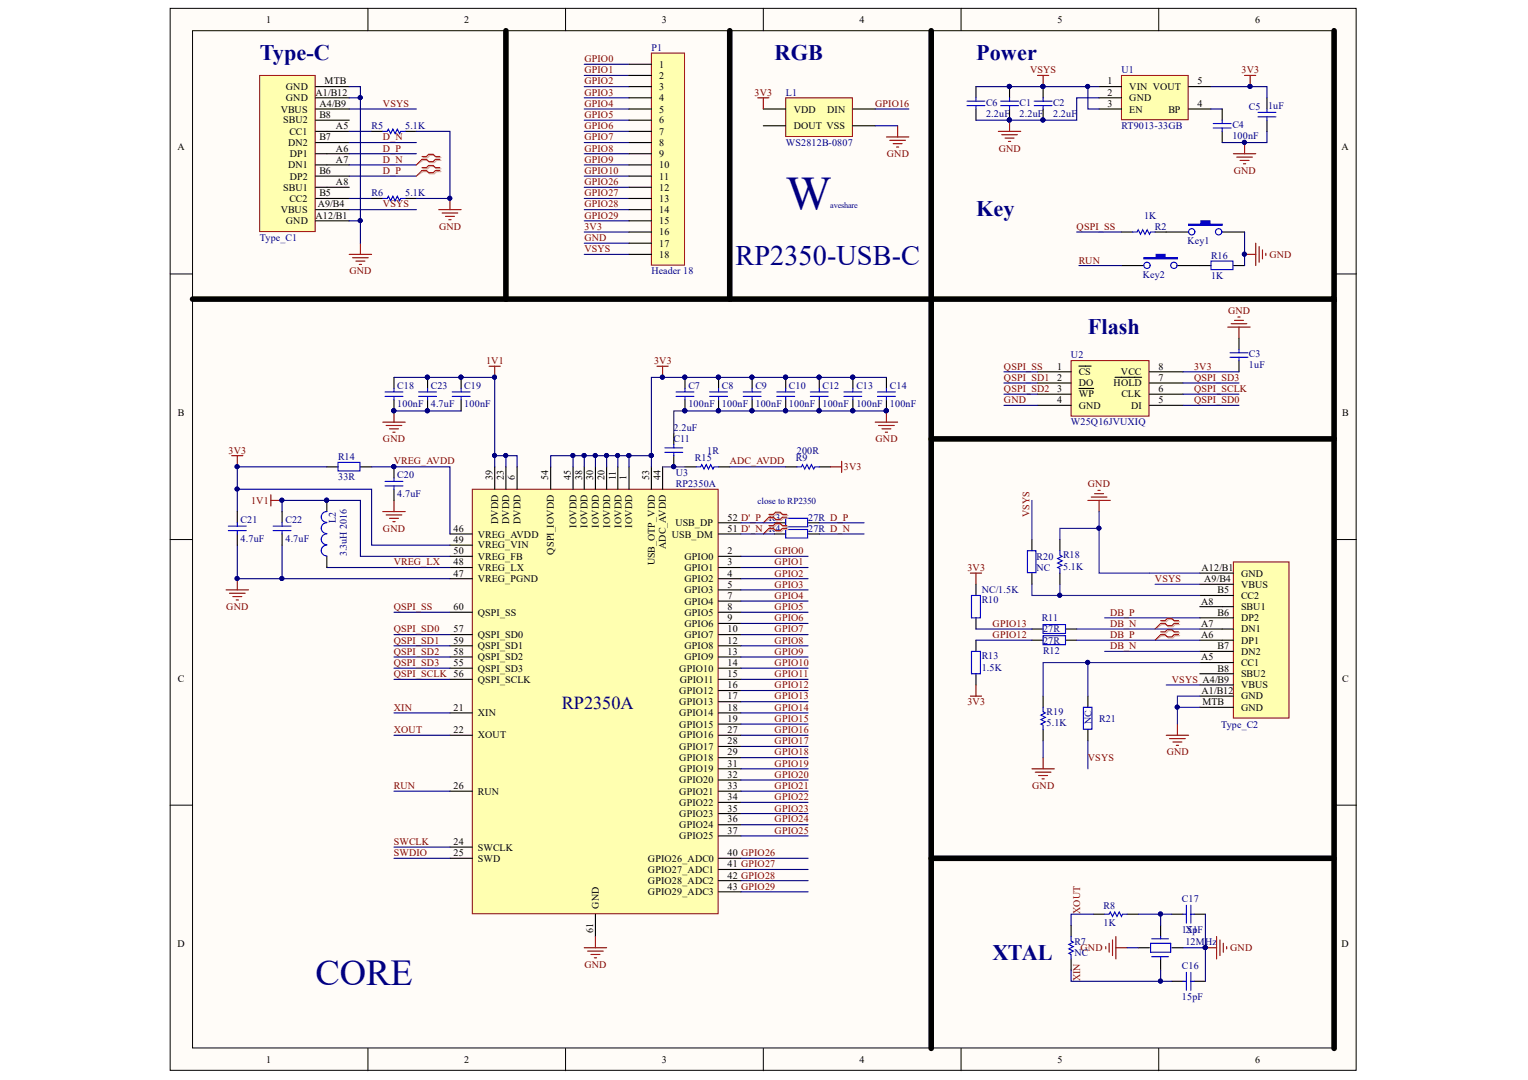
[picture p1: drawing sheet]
<svg xmlns="http://www.w3.org/2000/svg" width="297mm" height="210mm" viewBox="0 0 297 210" stroke-linecap="round" stroke-linejoin="round" font-family="sans-serif">
<g fill="#fffcf8" stroke="#000" stroke-width=".19">
<path d="M33.1 1.6h230.5v206.4h-230.5z"/>
<path d="M37.4 6h221.9v197.7h-221.9z"/>
</g>
<g fill="none" stroke="#000" stroke-width=".19">
<path d="M71.5 1.6v4.4M109.9 1.6v4.4M148.4 1.6v4.4M186.8 1.6v4.4M225.3 1.6v4.4M33.1 53.2h4.3M259.3 53.2h4.4M33.1 104.9h4.3M259.3 104.9h4.4M33.1 156.5h4.3M259.3 156.5h4.4M71.5 203.8v4.3"/>
<path d="M109.9 203.8v4.3M148.4 203.8v4.3M186.8 203.8v4.3M225.3 203.8v4.3"/>
</g>
<path d="M50.5 14.7h10.8v30.3h-10.8z" fill="#ffffb0" stroke="#800000" stroke-width=".19"/>
<g fill="none" stroke="#000" stroke-width=".22">
<path d="M61.4 19h6.5M61.4 16.8h6.5M61.4 21.2h6.5M61.4 25.5h6.5M61.4 27.7h6.5M61.4 29.9h6.5M61.4 32.1h6.5M61.4 36.4h6.5M61.4 38.6h6.5M61.4 34.2h6.5M61.4 23.4h6.5M61.4 42.9h6.5"/>
<path d="M61.4 40.7h6.5"/>
</g>
<path d="M67.9 16.8h2.2v2.2h-2.2M70.1 19v23.9h-2.2M67.9 27.7h13M67.9 29.9h13M67.9 32.1h13M67.9 34.2h13M67.9 40.7h13" fill="none" stroke="#000080" stroke-width=".22"/>
<g fill="#000080" stroke="#000080" stroke-width=".19">
<circle cx="70" cy="19" r=".39"/>
<circle cx="70" cy="42.9" r=".39"/>
</g>
<path d="M208.2 70.1h15.2v10.8h-15.2z" fill="#ffffb0" stroke="#800000" stroke-width=".19"/>
<g fill="none" stroke="#000" stroke-width=".22">
<path d="M226.7 45.1h4.4M237.6 45.1h4.3M201.7 72.3h6.5M201.7 78.8h6.5M201.7 76.6h6.5M201.7 74.4h6.5M209.7 71.2h2.4M209.7 75.5h2.9M216.8 73.3h5.1M223.4 72.3h6.6M223.4 78.8h6.6M223.4 76.6h6.6"/>
<path d="M223.4 74.4h6.6M240.9 65.7v2.2M240.9 70.1v2.2"/>
</g>
<path d="M195.2 72.3h6.5M195.2 74.4h6.5M195.2 76.6h6.5M195.2 78.8h6.5M230 74.4h10.9M230 76.6h10.9M230 78.8h10.9" fill="none" stroke="#000080" stroke-width=".22"/>
<path d="M239.1 68.6h3.5M239.1 69.4h3.5M240.9 67.9v.7M240.9 69.4v.7" fill="none" stroke="#00f" stroke-width=".22"/>
<path d="M238.7 63.6h4.3M239.3 62.9h3.1M240 62.3h1.7M240.6 61.6h.5M240.9 63.6v2.1" fill="none" stroke="#800000" stroke-width=".22"/>
<path d="M231.1 43.6h2.4v-.7h1.7v.7h2.4v.2h-6.5z" fill-rule="evenodd" fill="#00f"/>
<g fill="none" stroke="#00f" stroke-width=".22">
<path d="M231.1 43.6h2.4v-.7h1.7v.7h2.4v.2h-6.5z"/>
<circle cx="231.7" cy="45.1" r=".61"/>
<circle cx="236.9" cy="45" r=".62"/>
</g>
<path d="M218 51.6h4.4M228.9 51.6h4.3" fill="none" stroke="#000" stroke-width=".22"/>
<path d="M222.4 50.1h2.4v-.7h1.7v.7h2.4v.2h-6.5z" fill-rule="evenodd" fill="#00f"/>
<g fill="none" stroke="#00f" stroke-width=".22">
<path d="M220.2 45.1h.9l.2-.4 .4 .8 .4-.8 .5 .8 .4-.8 .4 .8 .3-.4h.8M222.4 50.1h2.4v-.7h1.7v.7h2.4v.2h-6.5zM214.7 177.7h.9l.2-.5 .5 .9 .4-.9 .4 .9 .5-.9 .4 .9 .2-.4h.9M230 177.7h.6M230.6 175.9v3.5M231.5 175.9v3.5M231.5 177.7h.7M208.2 182v.9l.5 .2-.9 .4 .9 .5-.9 .4 .9 .5-.9 .4 .4 .2v.9M223.7 183.3h3.9v1.8h-3.9zM223.9 182.5h3.2M223.9 185.9h3.2M225.6 182v.5"/>
<path d="M225.6 185.9v.5M230 190.7h.6M230.6 189v3.5M231.5 189v3.5M231.5 190.7h.7"/>
<circle cx="223" cy="51.6" r=".61"/>
<circle cx="228.2" cy="51.6" r=".62"/>
</g>
<g fill="none" stroke="#000" stroke-width=".22">
<path d="M218 45.1h2.2M224.5 45.1h2.2M208.2 179.9v2.1M212.6 177.7h2.1M219.1 177.7h2.2M225.6 179.9v2.1M227.8 177.7h2.2M232.2 177.7h2.1M208.2 186.4v2.1M221.3 184.2h2.1M225.6 186.4v2.1M227.8 190.7h2.2"/>
<path d="M227.8 184.2h2.2M232.2 190.7h2.1"/>
</g>
<path d="M67.9 21.2h13M70.1 42.9v4.4M209.3 45.1h8.7M212.6 177.7h-4.4v2.2M221.3 177.7h4.3M227.8 177.7h-2.2v2.2M234.3 177.7v6.5h-4.3M208.2 188.5v2.2h17.4M219.1 184.2h2.2M225.6 188.5v2.2h2.2M234.3 184.2v6.5" fill="none" stroke="#000080" stroke-width=".22"/>
<g fill="none" stroke="#800000" stroke-width=".22">
<path d="M67.9 49.4h4.3M68.5 50.1h3.1M69.2 50.7h1.7M69.8 51.4h.5M70.1 47.3v2.1M241.9 49.4h2.2M244.1 47.3v4.3M244.8 47.9v3.1M245.4 48.6v1.7M246.1 49.2v.5M215 184v.4M215.6 183.3v1.8"/>
<path d="M216.3 182.7v3M216.9 184.2h2.2M216.9 182v4.4M234.3 184.2h2.2M236.5 182v4.4M237.2 182.7v3M237.8 183.3v1.8M238.5 184v.4"/>
</g>
<g fill="#000080" stroke="#000080" stroke-width=".19">
<circle cx="241.9" cy="49.4" r=".39"/>
<circle cx="225.6" cy="190.7" r=".4"/>
<circle cx="225.6" cy="177.6" r=".4"/>
<circle cx="234.3" cy="184.2" r=".4"/>
<circle cx="70" cy="42.9" r=".39"/>
</g>
<path d="M82.2 32.8h.9l.5-.4h.8l.5 .4h.8M82.2 33.4h.9l.5 .4h.8l.5-.4h.8M82.2 30.6h.9l.5-.4h.8l.5 .4h.8M82.2 31.2h.9l.5 .4h.8l.5-.4h.8" fill="none" stroke="#d0a19e" stroke-width=".22"/>
<path d="M82.2 33.4l-1.3 .8M82.2 31.2l-1.3 .9" fill="none" stroke="#d0a19e" stroke-width=".19"/>
<path d="M82 32.6h.9l.4-.4h.9l.4 .4h.9M82 33.1h.9l.4 .5h.9l.4-.5h.9M82 30.4h.9l.4-.4h.9l.4 .4h.9M82 31h.9l.4 .4h.9l.4-.4h.9" fill="none" stroke="#f00" stroke-width=".22"/>
<path d="M82 33.1l-1.1 1.1M82 31l-1.1 1.1" fill="none" stroke="#f00" stroke-width=".19"/>
<path d="M218 14.7h13v8.6h-13z" fill="#ffffb0" stroke="#800000" stroke-width=".19"/>
<g fill="none" stroke="#000" stroke-width=".22">
<path d="M189.7 16.8v2.2M196.3 16.8v2.2M202.8 16.8v2.2M213.7 16.8h4.3M213.7 19h4.3M231.1 16.8h4.3M246.3 19v2.2M189.7 21.2v2.2M196.3 21.2v2.2M202.8 21.2v2.2M213.7 21.2h4.3M231.1 21.2h4.3"/>
<path d="M237.6 21.2v2.2M237.6 25.5v2.2M246.3 23.4v2.1"/>
</g>
<g fill="none" stroke="#00f" stroke-width=".22">
<path d="M188 19.7h3.5M189.7 19v.7M194.5 19.7h3.5M196.3 19v.7M201 19.7h3.5M202.8 19v.7M188 20.5h3.5M189.7 20.5v.7M194.5 20.5h3.5M196.3 20.5v.7M201 20.5h3.5M202.8 20.5v.7"/>
<path d="M235.8 24.9h3.5M235.8 24h3.5M237.6 23.4v.6M237.6 24.9v.6M244.6 21.8h3.4M244.6 22.7h3.4M246.3 21.2v.6M246.3 22.7v.7"/>
</g>
<g fill="none" stroke="#800000" stroke-width=".22">
<path d="M201.7 14.7h2.2M202.8 14.7v2.1M241.9 14.7h2.2M243 14.7v2.1M194.1 25.5h4.3M194.7 26.2h3.1M195.4 26.8h1.7M196 27.5h.5M196.3 23.4v2.1M239.8 29.9h4.3M240.4 30.5h3.1M241.1 31.2h1.7"/>
<path d="M241.7 31.8h.5M241.9 27.7v2.2"/>
</g>
<g fill="#000080" stroke="#000080" stroke-width=".19">
<circle cx="241.9" cy="27.7" r=".39"/>
<circle cx="243" cy="16.8" r=".4"/>
<circle cx="196.2" cy="23.3" r=".39"/>
<circle cx="196.2" cy="16.8" r=".39"/>
<circle cx="202.7" cy="16.8" r=".39"/>
<circle cx="211.4" cy="16.8" r=".39"/>
<circle cx="202.7" cy="23.3" r=".39"/>
</g>
<path d="M189.7 16.8h6.6M211.5 16.8v4.4h2.2M213.7 19h-4.4v4.4h-19.6M235.4 21.2h2.2M230 72.3h10.9" fill="none" stroke="#000080" stroke-width=".22"/>
<path d="M152.7 19h13v7.5h-13z" fill="#ffffb0" stroke="#800000" stroke-width=".19"/>
<g fill="none" stroke="#000" stroke-width=".22">
<path d="M72.2 38.6h2.2M72.2 25.5h2.2M78.8 38.6h2.1M78.8 25.5h2.1M148.4 21.2h4.3M148.4 24.4h4.3M165.8 21.2h4.3M165.8 24.4h4.3M189.7 113.6v2.1M189.7 120.1v2.2M189.7 124.4v2.2M189.7 130.9v2.2"/>
<path d="M200.6 122.3h2.2M200.6 124.4h2.2M207.1 122.3h2.2M207.1 124.4h2.2"/>
</g>
<g fill="none" stroke="#800000" stroke-width=".22">
<path d="M147.3 19h2.2M148.4 19v2.2M87.5 38.6v2.1M172.3 26.6h4.4M173 27.3h3M173.6 27.9h1.8M174.3 28.6h.4M174.5 24.4v2.2M85.3 40.7h4.3M85.9 41.4h3.1M86.6 42.1h1.7M87.3 42.7h.4"/>
<path d="M188.6 111.4h2.2M189.7 111.4v2.2M188.6 135.3h2.2M189.7 133.1v2.2"/>
</g>
<path d="M196.3 16.8h17.4M235.4 16.8h10.9v2.2M67.9 25.5h4.3M67.9 38.6h4.3M80.9 25.5h6.6v13.1h-6.6M170.1 24.4h4.4M170.1 21.2h6.6M246.3 25.5v2.2h-8.7" fill="none" stroke="#000080" stroke-width=".22"/>
<g fill="#000080" stroke="#000080" stroke-width=".19">
<circle cx="243" cy="16.8" r=".4"/>
<circle cx="241.9" cy="27.7" r=".39"/>
<circle cx="87.4" cy="38.5" r=".39"/>
<circle cx="211.4" cy="16.8" r=".39"/>
<circle cx="202.7" cy="16.8" r=".39"/>
<circle cx="196.2" cy="16.8" r=".39"/>
</g>
<path d="M74.4 38.6h.9l.2-.5 .4 .9 .5-.9 .4 .9 .4-.9 .5 .9 .2-.4h.9M74.4 25.5h.9l.2-.4 .4 .9 .5-.9 .4 .9 .4-.9 .5 .9 .2-.5h.9M188.9 115.7h1.7v4.4h-1.7zM188.9 126.6h1.7v4.3h-1.7zM202.8 121.4h4.3v1.7h-4.3zM202.8 123.6h4.3v1.7h-4.3z" fill="none" stroke="#00f" stroke-width=".22"/>
<path d="M113.6 49.4h8.7" fill="none" stroke="#11037f" stroke-width=".22"/>
<path d="M98.3 6v52.1M141.9 6v52.1M181 6v197.8M259.3 6v52.1h-221.9M259.3 58.1v145.7M181 85.3h78.3" fill="none" stroke="#000" stroke-width="1.1"/>
<path d="M91.8 95.1h47.8v82.5h-47.8z" fill="#ffffb0" stroke="#800000" stroke-width=".19"/>
<g fill="none" stroke="#000" stroke-width=".22">
<path d="M233.2 51.6h2.2M239.8 51.6h2.1M76.6 73.4v2.1M76.6 77.7v2.2M83.1 73.4v2.1M83.1 77.7v2.2M89.6 73.4v2.1M89.6 77.7v2.2M133.2 73.4v2.1M133.2 77.7v2.2M139.7 73.4v2.1M139.7 77.7v2.2"/>
<path d="M146.2 73.4v2.1M146.2 77.7v2.2M152.7 73.4v2.1M152.7 77.7v2.2M159.3 73.4v2.1M159.3 77.7v2.2M165.8 73.4v2.1M165.8 77.7v2.2M172.3 73.4v2.1M172.3 77.7v2.2M46.1 99.4v2.2M54.8 99.4v2.2"/>
<path d="M63.5 90.7h2.2M63.5 97.3v2.1M70.1 90.7h2.1M76.6 90.7v2.2M76.6 95.1v2.2M96.2 90.7v4.4M98.3 90.7v4.4M100.5 90.7v4.4M107 90.7v4.4M111.4 90.7v4.4M113.6 90.7v4.4M115.8 90.7v4.4"/>
<path d="M117.9 90.7v4.4M120.1 90.7v4.4M122.3 90.7v4.4M126.6 90.7v4.4M128.8 90.7v4.4M131 84.2v2.2M131 88.6v2.1M133.2 90.7h2.1M139.7 90.7h2.2M152.7 90.7h2.2M159.3 90.7h2.1M46.1 103.8v2.2"/>
<path d="M54.8 103.8v2.2M63.5 108.1v2.2M87.5 108.1h4.3M87.5 110.3h4.3M87.5 112.5h4.3M87.5 119h4.3M87.5 103.8h4.3M87.5 106h4.3M139.7 108.1h4.3M139.7 110.3h4.3M139.7 112.5h4.3M139.7 114.6h4.3"/>
<path d="M139.7 116.8h4.3M139.7 119h4.3M139.7 103.8h4.3M139.7 101.6h4.3M150.6 103.8h2.1M150.6 101.6h2.1M157.1 103.8h2.2M157.1 101.6h2.2M87.5 123.3h4.3M87.5 125.5h4.3M87.5 127.7h4.3M87.5 129.9h4.3"/>
<path d="M87.5 132h4.3M87.5 138.6h4.3M139.7 121.2h4.3M139.7 123.3h4.3M139.7 125.5h4.3M139.7 127.7h4.3M139.7 129.9h4.3M139.7 132h4.3M139.7 134.2h4.3M139.7 136.4h4.3M139.7 138.6h4.3M87.5 142.9h4.3"/>
<path d="M87.5 153.8h4.3M139.7 140.7h4.3M139.7 142.9h4.3M139.7 153.8h4.3M139.7 145.1h4.3M139.7 147.3h4.3M139.7 149.4h4.3M139.7 151.6h4.3M139.7 155.9h4.3M139.7 158.1h4.3M87.5 164.6h4.3M87.5 166.8h4.3"/>
<path d="M115.8 177.7v4.3M139.7 166.8h4.3M139.7 160.3h4.3M139.7 162.5h4.3M139.7 169h4.3M139.7 171.2h4.3M139.7 173.3h4.3"/>
</g>
<g fill="none" stroke="#00f" stroke-width=".22">
<path d="M235.4 50.7h4.3v1.7h-4.3zM74.8 76.2h3.5M74.8 77h3.5M76.6 75.5v.7M76.6 77v.7M81.4 76.2h3.5M81.4 77h3.5M83.1 75.5v.7M83.1 77v.7M87.9 76.2h3.5M87.9 77h3.5M89.6 75.5v.7"/>
<path d="M89.6 77v.7M131.4 76.2h3.5M131.4 77h3.5M133.2 75.5v.7M133.2 77v.7M137.9 76.2h3.5M137.9 77h3.5M139.7 75.5v.7M139.7 77v.7M144.5 76.2h3.5M144.5 77h3.5M146.2 75.5v.7"/>
<path d="M146.2 77v.7M151 76.2h3.5M151 77h3.5M152.7 75.5v.7M152.7 77v.7M157.5 76.2h3.5M157.5 77h3.5M159.3 75.5v.7M159.3 77v.7M164.1 76.2h3.4M164.1 77h3.4M165.8 75.5v.7"/>
<path d="M165.8 77v.7M170.6 76.2h3.5M170.6 77h3.5M172.3 75.5v.7M172.3 77v.7M63.5 99.4a1.04 1.04 0 0 0-1.1 1.1 1.04 1.04 0 0 0 1.1 1M65.7 89.9h4.3v1.6h-4.3zM74.8 93.6h3.5M74.8 94.4h3.5M76.6 92.9v.7M76.6 94.4v.7M129.2 87h3.5"/>
<path d="M129.2 87.9h3.5M131 86.4v.6M131 87.9v.7M135.3 90.7h.9l.2-.4 .5 .9 .4-.9 .4 .9 .5-.9 .4 .9 .2-.5h.9M154.9 90.7h.9l.2-.4 .4 .9 .5-.9 .4 .9 .4-.9 .5 .9 .2-.5h.9M44.4 102.3h3.5M44.4 103.1h3.5M46.1 101.6v.7M46.1 103.1v.7M53.1 102.3h3.5M53.1 103.1h3.5M54.8 101.6v.7"/>
<path d="M54.8 103.1v.7M63.5 106a1.04 1.04 0 0 0-1.1 1 1.04 1.04 0 0 0 1.1 1M63.5 103.8a1.04 1.04 0 0 0-1.1 1 1.04 1.04 0 0 0 1.1 1.1M63.5 101.6a1.04 1.04 0 0 0-1.1 1 1.04 1.04 0 0 0 1.1 1.1M152.7 100.7h4.3v1.7h-4.3zM152.7 102.9h4.3v1.7h-4.3z"/>
</g>
<g fill="#000080" stroke="#000080" stroke-width=".19">
<circle cx="76.5" cy="90.7" r=".39"/>
<circle cx="54.8" cy="112.4" r=".39"/>
<circle cx="54.8" cy="97.2" r=".39"/>
<circle cx="46.1" cy="112.4" r=".39"/>
<circle cx="46.1" cy="95" r=".39"/>
<circle cx="46.1" cy="90.7" r=".39"/>
<circle cx="89.6" cy="73.3" r=".39"/>
<circle cx="98.3" cy="88.5" r=".39"/>
<circle cx="96.1" cy="88.5" r=".39"/>
<circle cx="76.5" cy="79.8" r=".39"/>
<circle cx="96.1" cy="73.3" r=".39"/>
<circle cx="83.1" cy="79.8" r=".39"/>
<circle cx="111.4" cy="88.5" r=".39"/>
<circle cx="113.5" cy="88.5" r=".4"/>
<circle cx="115.7" cy="88.5" r=".39"/>
<circle cx="117.9" cy="88.5" r=".4"/>
<circle cx="120.1" cy="88.5" r=".39"/>
<circle cx="122.3" cy="88.5" r=".4"/>
<circle cx="126.6" cy="88.5" r=".4"/>
<circle cx="133.1" cy="79.8" r=".39"/>
<circle cx="133.1" cy="73.3" r=".39"/>
<circle cx="139.7" cy="79.8" r=".4"/>
<circle cx="139.7" cy="73.3" r=".4"/>
<circle cx="146.2" cy="79.8" r=".39"/>
<circle cx="146.2" cy="73.3" r=".39"/>
<circle cx="152.7" cy="79.8" r=".4"/>
<circle cx="152.7" cy="73.3" r=".4"/>
<circle cx="159.2" cy="79.8" r=".39"/>
<circle cx="159.2" cy="73.3" r=".39"/>
<circle cx="165.8" cy="79.8" r=".4"/>
<circle cx="165.8" cy="73.3" r=".4"/>
<circle cx="172.3" cy="79.8" r=".39"/>
<circle cx="128.8" cy="73.3" r=".39"/>
<circle cx="63.5" cy="97.2" r=".39"/>
<circle cx="83.1" cy="73.3" r=".39"/>
<circle cx="131" cy="90.7" r=".4"/>
<circle cx="241.9" cy="49.4" r=".39"/>
</g>
<g fill="none" stroke="#800000" stroke-width=".22">
<path d="M76.6 79.9v2.1M95.1 71.2h2.2M96.2 71.2v2.2M127.7 71.2h2.2M128.8 71.2v2.2M172.3 79.9v2.1M45 88.6h2.2M46.1 88.6v2.1M52.7 96.2v2.1M52.7 97.3h2.1M74.4 99.4h4.4M74.4 82h4.4"/>
<path d="M75.1 82.7h3M75.7 83.3h1.8M76.4 84h.4M76.6 97.3v2.1M161.4 90.7h2.2M163.6 89.7v2.1M170.1 82h4.4M170.8 82.7h3M171.4 83.3h1.8M172.1 84h.4M44 114.6h4.3M44.6 115.3h3.1"/>
<path d="M45.3 116h1.7M45.9 116.6h.4M46.1 112.5v2.1M75.1 100.1h3M75.7 100.7h1.8M76.4 101.4h.4M113.6 184.2h4.3M114.2 184.9h3.1M114.9 185.5h1.7M115.5 186.2h.5M115.8 182v2.2"/>
</g>
<g fill="none" stroke="#000080" stroke-width=".22">
<path d="M209.7 51.6h8.3M241.9 45.1v6.5M76.6 79.9h13M76.6 73.4h19.6v17.3M133.2 79.9h39.1M172.3 73.4h-45.7v15.2M46.1 99.4v-4.3h26.1v10.9h15.3M54.8 99.4v-2.1h15.3v10.8h17.4M63.5 90.7h-17.4v4.4M72.2 90.7h15.3v13.1M96.2 88.6h2.1v2.1M98.3 88.6h2.2v2.1"/>
<path d="M111.4 88.6h-4.4v2.1M113.6 88.6v2.1M115.8 88.6v2.1M117.9 88.6h-6.5v2.1M120.1 88.6v2.1M122.3 88.6v2.1M126.6 88.6h-8.7v2.1M126.6 88.6v2.1M141.9 90.7h10.8M46.1 106v6.5h8.7M54.8 106v6.5h32.7M63.5 110.3h24"/>
<path d="M76.6 119h10.9M144 103.8h6.6M144 101.6h6.6M144 110.3h13.1M144 119h13.1M144 108.1h13.1M144 112.5h13.1M144 114.6h13.1M144 116.8h13.1M159.3 101.6h8.7M159.3 103.8h8.7M76.6 132h10.9"/>
<path d="M76.6 129.9h10.9M76.6 127.7h10.9M76.6 125.5h10.9M76.6 123.3h10.9M76.6 138.6h10.9M144 132h13.1M144 129.9h13.1M144 127.7h13.1M144 125.5h13.1M144 123.3h13.1M144 138.6h13.1M144 121.2h13.1"/>
<path d="M76.6 142.9h10.9M76.6 153.8h10.9M144 142.9h13.1M144 153.8h13.1M144 140.7h13.1M144 145.1h13.1M144 147.3h13.1M144 149.4h13.1M144 151.6h13.1M144 155.9h13.1M144 158.1h13.1M76.6 164.6h10.9"/>
<path d="M76.6 166.8h10.9M144 166.8h13.1M144 160.3h13.1M144 162.5h13.1M144 169h13.1M144 171.2h13.1M144 173.3h13.1"/>
</g>
<path d="M133.2 79.9h-2.2v4.3M128.8 90.7h4.4" fill="none" stroke="#351c75" stroke-width=".22"/>
<path d="M149.7 100.2h.9l.4-.4h.9l.4 .4h.9M149.7 100.7h.9l.4 .5h.9l.4-.5h.9M149.7 102.4h.9l.4-.5h.9l.4 .5h.9M149.7 102.9h.9l.4 .4h.9l.4-.4h.9" fill="none" stroke="#d0a19e" stroke-width=".22"/>
<path d="M149.7 100.7l-1.3 .9M149.7 102.9l-1.3 .9" fill="none" stroke="#d0a19e" stroke-width=".19"/>
<path d="M149.5 100h.8l.5-.5h.9l.4 .5h.9M149.5 100.5h.8l.5 .5h.9l.4-.5h.9M149.5 102.1h.8l.5-.4h.9l.4 .4h.9M149.5 102.7h.8l.5 .4h.9l.4-.4h.9" fill="none" stroke="#f00" stroke-width=".22"/>
<path d="M149.5 100.5l-1.1 1.1M149.5 102.7l-1.1 1.1" fill="none" stroke="#f00" stroke-width=".19"/>
<g fill="none" stroke="#11037f" stroke-width=".22">
<path d="M113.6 19h8.7M113.6 16.8h8.7M113.6 14.7h8.7M113.6 12.5h8.7M113.6 38.6h8.7M113.6 36.4h8.7M113.6 34.2h8.7M113.6 32.1h8.7M113.6 29.9h8.7M113.6 27.7h8.7M113.6 25.5h8.7M113.6 23.4h8.7"/>
<path d="M113.6 21.2h8.7M113.6 47.3h8.7M113.6 45.1h8.7M113.6 42.9h8.7M113.6 40.7h8.7"/>
</g>
<path d="M126.6 10.3h6.5v41.2h-6.5z" fill="#ffffb0" stroke="#800000" stroke-width=".19"/>
<g fill="none" stroke="#000" stroke-width=".22">
<path d="M122.3 12.5h4.3M122.3 14.7h4.3M122.3 16.8h4.3M122.3 19h4.3M122.3 21.2h4.3M122.3 23.4h4.3M122.3 25.5h4.3M122.3 27.7h4.3M122.3 29.9h4.3M122.3 32.1h4.3M122.3 34.2h4.3M122.3 36.4h4.3"/>
<path d="M122.3 38.6h4.3M122.3 40.7h4.3M122.3 42.9h4.3M122.3 45.1h4.3M122.3 47.3h4.3M122.3 49.4h4.3"/>
</g>
<path d="M144 136.4h13.1M144 134.2h13.1M189.7 122.3h10.9M189.7 124.4h10.9" fill="none" stroke="#000080" stroke-width=".22"/>
<path d="M239.8 109.2h10.8v30.4h-10.8z" fill="#ffffb0" stroke="#800000" stroke-width=".19"/>
<g fill="none" stroke="#000" stroke-width=".22">
<path d="M200.6 104.9v2.1M200.6 111.4v2.2M206 104.9v2.1M206 111.4v2.2M233.2 117.9h6.6M233.2 111.4h6.6M233.2 113.6h6.6M233.2 115.7h6.6M202.8 135.3v2.2M211.5 135.3v2.2M233.2 135.3h6.6M233.2 133.1h6.6"/>
<path d="M233.2 128.8h6.6M233.2 126.6h6.6M233.2 124.4h6.6M233.2 122.3h6.6M233.2 120.1h6.6M233.2 130.9h6.6M233.2 137.5h6.6M202.8 141.8v2.2M211.5 141.8v2.2"/>
</g>
<g fill="none" stroke="#800000" stroke-width=".22">
<path d="M211.5 97.3h4.3M212.1 96.6h3.1M212.8 96h1.7M213.4 95.3h.5M213.7 97.3v2.1M200.6 149.4h4.4M201.3 150.1h3M201.9 150.7h1.7M202.6 151.4h.4M202.8 147.3v2.1M226.7 142.9h4.4M227.4 143.6h3"/>
<path d="M228 144.2h1.8M228.7 144.9h.4M228.9 140.7v2.2"/>
</g>
<g fill="none" stroke="#33008e" stroke-width=".22">
<path d="M200.6 97.3v7.6M213.7 99.4v12h19.5M200.6 113.6v2.1h5.4M206 113.6v2.1h27.2M213.7 102.7h-7.7v2.2M224.5 113.6h8.7M209.3 122.3h23.9M209.3 124.4h23.9M211.5 128.8v6.5M214.7 120.1h18.5M214.7 126.6h18.5M226.7 133.1h6.5"/>
<path d="M228.9 137.5h4.3M233.2 135.3h-4.3v5.4M233.2 128.8h-30.4v6.5M202.8 144v3.3M211.5 144v5.4"/>
</g>
<path d="M225.8 120.8h.9l.4-.4h.9l.5 .4h.8M225.8 121.4h.9l.4 .4h.9l.5-.4h.8M225.8 123h.9l.4-.4h.9l.5 .4h.8M225.8 123.6h.9l.4 .4h.9l.5-.4h.8" fill="none" stroke="#d0a19e" stroke-width=".22"/>
<path d="M225.8 121.4l-1.3 .9M225.8 123.6l-1.3 .8" fill="none" stroke="#d0a19e" stroke-width=".19"/>
<path d="M225.6 120.6h.9l.4-.4h.9l.4 .4h.9M225.6 121.2h.9l.4 .4h.9l.4-.4h.9M225.6 122.8h.9l.4-.4h.9l.4 .4h.9M225.6 123.3h.9l.4 .5h.9l.4-.5h.9" fill="none" stroke="#f00" stroke-width=".22"/>
<path d="M225.6 121.2l-1.1 1.1M225.6 123.3l-1.1 1.1" fill="none" stroke="#f00" stroke-width=".19"/>
<g fill="#000080" stroke="#000080" stroke-width=".19">
<circle cx="228.8" cy="137.4" r=".39"/>
<circle cx="213.6" cy="102.6" r=".39"/>
<circle cx="206" cy="115.7" r=".39"/>
<circle cx="211.4" cy="128.7" r=".39"/>
</g>
<path d="M199.7 107h1.7v4.3h-1.7zM206 107v.9l.5 .2-.9 .5 .9 .4-.9 .4 .9 .5-.9 .4 .4 .2v.9M202.8 137.5v.8l.4 .3-.9 .4 .9 .4-.9 .5 .9 .4-.9 .4 .5 .2v.9M210.6 137.5h1.7v4.2h-1.7z" fill="none" stroke="#00f" stroke-width=".22"/>
<path d="M181 166.8h78.3" fill="none" stroke="#000" stroke-width="1.1"/>
<text font-size="9.4" fill="#000080" x="152.8" y="40.9">W</text>
<text font-size="7.1" fill="#000080" x="61.3" y="191.4">CORE</text>
<text font-size="5.5" fill="#000080" x="143" y="51.5">RP2350-USB-C</text>
<g font-size="4.3" fill="#000080">
<text x="50.5" y="11.6">Type-C</text>
<text x="150.6" y="11.6">RGB</text>
<text x="189.7" y="11.6">Power</text>
<text x="189.7" y="42">Key</text>
<text x="211.5" y="64.8">Flash</text>
<text x="193" y="186.6">XTAL</text>
</g>
<text font-size="3.6" fill="#000080" x="109.2" y="137.8">RP2350A</text>
<g font-size="1.9">
<text x="51.8" y="4.5">1</text>
<text x="90.3" y="4.5">2</text>
<text x="128.7" y="4.5">3</text>
<text x="167.1" y="4.5">4</text>
<text x="205.6" y="4.5">5</text>
<text x="244" y="4.5">6</text>
<text x="55.6" y="17.5">GND</text>
<text x="63.1" y="16.4">MTB</text>
<text x="128.2" y="13.2">1</text>
<text x="128.2" y="15.3">2</text>
<text x="128.2" y="17.5">3</text>
<text x="215.3" y="16.4">1</text>
<text x="219.5" y="17.5">VIN VOUT</text>
<text x="232.8" y="16.4">5</text>
<text x="54.6" y="21.9">VBUS</text>
<text x="55.6" y="19.7">GND</text>
<text x="61.3" y="18.6">A1/B12</text>
<text x="62.1" y="20.8">A4/B9</text>
<text x="62.1" y="22.9">B8</text>
<text x="128.2" y="19.7">4</text>
<text x="128.2" y="21.9">5</text>
<text x="154.3" y="21.9">VDD</text>
<text x="160.8" y="21.9">DIN</text>
<text x="215.3" y="18.6">2</text>
<text x="215.3" y="20.8">3</text>
<text x="219.5" y="19.7">GND</text>
<text x="219.5" y="21.9">EN</text>
<text x="227.1" y="21.9">BP</text>
<text x="232.8" y="20.8">4</text>
<text x="34.5" y="29.2">A</text>
<text x="55.1" y="24">SBU2</text>
<text x="56" y="28.4">DN2</text>
<text x="56.3" y="26.2">CC1</text>
<text x="62.1" y="27.3">B7</text>
<text x="65.3" y="25.1">A5</text>
<text x="65.3" y="29.5">A6</text>
<text x="128.2" y="24">6</text>
<text x="128.2" y="26.2">7</text>
<text x="128.2" y="28.4">8</text>
<text x="154.3" y="25.1">DOUT VSS</text>
<text x="260.8" y="29.2">A</text>
<text x="56" y="32.7">DN1</text>
<text x="56.3" y="30.5">DP1</text>
<text x="56.3" y="34.9">DP2</text>
<text x="62.1" y="33.8">B6</text>
<text x="65.3" y="31.6">A7</text>
<text x="128.2" y="30.5">9</text>
<text x="128.2" y="32.7">10</text>
<text x="128.2" y="34.9">11</text>
<text x="54.6" y="41.4">VBUS</text>
<text x="55.1" y="37.1">SBU1</text>
<text x="56.3" y="39.2">CC2</text>
<text x="61.8" y="40.3">A9/B4</text>
<text x="62.1" y="38.1">B5</text>
<text x="65.3" y="36">A8</text>
<text x="128.2" y="37.1">12</text>
<text x="128.2" y="39.2">13</text>
<text x="128.2" y="41.4">14</text>
<text x="55.6" y="43.6">GND</text>
<text x="61.3" y="42.5">A12/B1</text>
<text x="128.2" y="43.6">15</text>
<text x="128.2" y="45.7">16</text>
<text x="128.2" y="47.9">17</text>
<text x="128.2" y="50.1">18</text>
<text x="205.5" y="71.8">1</text>
<text x="225.2" y="71.8">8</text>
<text x="205.5" y="76.2">3</text>
<text x="205.5" y="74">2</text>
<text x="209.7" y="72.9">CS</text>
<text x="209.7" y="77.3">WP</text>
<text x="209.7" y="75.1">DO</text>
<text x="216.5" y="75.1">HOLD</text>
<text x="217.9" y="72.9">VCC</text>
<text x="218" y="77.3">CLK</text>
<text x="225.2" y="76.2">6</text>
<text x="225.2" y="74">7</text>
<text x="34.6" y="80.8">B</text>
<text x="205.5" y="78.4">4</text>
<text x="209.7" y="79.5">GND</text>
<text x="219.9" y="79.5">DI</text>
<text x="225.2" y="78.4">5</text>
<text x="260.9" y="80.8">B</text>
<text x="95.8" y="93.3" transform="rotate(-90 95.8 93.3)">39</text>
<text x="98" y="93.3" transform="rotate(-90 98 93.3)">23</text>
<text x="100.1" y="93.3" transform="rotate(-90 100.1 93.3)">6</text>
<text x="106.6" y="93.3" transform="rotate(-90 106.6 93.3)">54</text>
<text x="111" y="93.3" transform="rotate(-90 111 93.3)">45</text>
<text x="113.2" y="93.3" transform="rotate(-90 113.2 93.3)">38</text>
<text x="115.3" y="93.3" transform="rotate(-90 115.3 93.3)">30</text>
<text x="117.5" y="93.3" transform="rotate(-90 117.5 93.3)">20</text>
<text x="119.7" y="93.3" transform="rotate(-90 119.7 93.3)">11</text>
<text x="121.8" y="93.3" transform="rotate(-90 121.8 93.3)">1</text>
<text x="126.2" y="93.3" transform="rotate(-90 126.2 93.3)">53</text>
<text x="128.4" y="93.3" transform="rotate(-90 128.4 93.3)">44</text>
<text x="96.9" y="101.9" transform="rotate(-90 96.9 101.9)">DVDD</text>
<text x="99" y="101.9" transform="rotate(-90 99 101.9)">DVDD</text>
<text x="101.2" y="101.9" transform="rotate(-90 101.2 101.9)">DVDD</text>
<text x="141.4" y="101.2">52 D'_P</text>
<text x="88.1" y="103.4">46</text>
<text x="88.1" y="105.5">49</text>
<text x="88.1" y="107.7">50</text>
<text x="92.9" y="104.5">VREG_AVDD</text>
<text x="92.9" y="106.6">VREG_VIN</text>
<text x="107.7" y="107.8" transform="rotate(-90 107.7 107.8)">QSPI_IOVDD</text>
<text x="112.1" y="102.5" transform="rotate(-90 112.1 102.5)">IOVDD</text>
<text x="114.2" y="102.5" transform="rotate(-90 114.2 102.5)">IOVDD</text>
<text x="116.4" y="102.5" transform="rotate(-90 116.4 102.5)">IOVDD</text>
<text x="118.6" y="102.5" transform="rotate(-90 118.6 102.5)">IOVDD</text>
<text x="120.8" y="102.5" transform="rotate(-90 120.8 102.5)">IOVDD</text>
<text x="122.9" y="102.5" transform="rotate(-90 122.9 102.5)">IOVDD</text>
<text x="129.4" y="106.8" transform="rotate(-90 129.4 106.8)">ADC_AVDD</text>
<text x="130.6" y="104.5">USB_DM</text>
<text x="131.3" y="102.3">USB_DP</text>
<text x="141.4" y="107.7">2</text>
<text x="141.4" y="103.4">51 D'_N R4</text>
<text x="88.1" y="112.1">47</text>
<text x="88.1" y="109.9">48</text>
<text x="92.9" y="113.1">VREG_PGND</text>
<text x="92.9" y="111">VREG_LX</text>
<text x="92.9" y="108.8">VREG_FB</text>
<text x="127.3" y="109.9" transform="rotate(-90 127.3 109.9)">USB_OTP_VDD</text>
<text x="133.1" y="108.8">GPIO0</text>
<text x="133.1" y="111">GPIO1</text>
<text x="133.1" y="113.1">GPIO2</text>
<text x="141.4" y="109.9">3</text>
<text x="141.4" y="112.1">4</text>
<text x="233.6" y="111">A12/B1</text>
<text x="234.1" y="113.1">A9/B4</text>
<text x="241.3" y="112.1">GND</text>
<text x="88.1" y="118.6">60</text>
<text x="92.9" y="119.7">QSPI_SS</text>
<text x="133.1" y="115.3">GPIO3</text>
<text x="133.1" y="117.5">GPIO4</text>
<text x="133.1" y="119.7">GPIO5</text>
<text x="141.4" y="114.2">5</text>
<text x="141.4" y="116.4">7</text>
<text x="141.4" y="118.6">8</text>
<text x="233.5" y="117.5">A8</text>
<text x="236.7" y="115.3">B5</text>
<text x="236.7" y="119.7">B6</text>
<text x="241.3" y="118.6">SBU1</text>
<text x="241.3" y="114.2">VBUS</text>
<text x="241.3" y="116.4">CC2</text>
<text x="88.1" y="122.9">57</text>
<text x="88.1" y="125.1">59</text>
<text x="92.9" y="124">QSPI_SD0</text>
<text x="133.1" y="121.8">GPIO6</text>
<text x="133.1" y="124">GPIO7</text>
<text x="141.4" y="120.7">9</text>
<text x="141.4" y="122.9">10</text>
<text x="141.4" y="125.1">12</text>
<text x="233.5" y="124">A6</text>
<text x="233.5" y="121.8">A7</text>
<text x="241.3" y="125.1">DP1</text>
<text x="241.3" y="122.9">DN1</text>
<text x="241.3" y="120.7">DP2</text>
<text x="88.1" y="129.4">55</text>
<text x="88.1" y="127.3">58</text>
<text x="92.9" y="130.5">QSPI_SD3</text>
<text x="92.9" y="128.3">QSPI_SD2</text>
<text x="92.9" y="126.2">QSPI_SD1</text>
<text x="132.1" y="130.5">GPIO10</text>
<text x="133.1" y="126.2">GPIO8</text>
<text x="133.1" y="128.3">GPIO9</text>
<text x="141.4" y="127.3">13</text>
<text x="141.4" y="129.4">14</text>
<text x="141.4" y="131.6">15</text>
<text x="233.5" y="128.3">A5</text>
<text x="236.7" y="126.2">B7</text>
<text x="236.7" y="130.5">B8</text>
<text x="241.3" y="129.4">CC1</text>
<text x="241.3" y="127.3">DN2</text>
<text x="241.3" y="131.6">SBU2</text>
<text x="34.6" y="132.5">C</text>
<text x="92.9" y="132.7">QSPI_SCLK</text>
<text x="132.1" y="134.9">GPIO12</text>
<text x="132.1" y="137">GPIO13</text>
<text x="132.1" y="132.7">GPIO11</text>
<text x="141.4" y="133.8">16</text>
<text x="141.4" y="135.9">17</text>
<text x="233.6" y="134.9">A1/B12</text>
<text x="233.7" y="137">MTB</text>
<text x="241.3" y="135.9">GND</text>
<text x="241.3" y="133.8">VBUS</text>
<text x="260.9" y="132.5">C</text>
<text x="88.1" y="138.1">21</text>
<text x="88.1" y="142.5">22</text>
<text x="92.9" y="139.2">XIN</text>
<text x="92.9" y="143.5">XOUT</text>
<text x="132.1" y="139.2">GPIO14</text>
<text x="132.1" y="141.4">GPIO15</text>
<text x="132.1" y="143.5">GPIO16</text>
<text x="141.4" y="138.1">18</text>
<text x="141.4" y="140.3">19</text>
<text x="141.4" y="142.5">27</text>
<text x="241.3" y="138.1">GND</text>
<text x="132.1" y="145.7">GPIO17</text>
<text x="132.1" y="147.9">GPIO18</text>
<text x="141.4" y="144.6">28</text>
<text x="141.4" y="146.8">29</text>
<text x="141.4" y="149">31</text>
<text x="88.1" y="153.3">26</text>
<text x="92.9" y="154.4">RUN</text>
<text x="132.1" y="150.1">GPIO19</text>
<text x="132.1" y="152.2">GPIO20</text>
<text x="132.1" y="154.4">GPIO21</text>
<text x="141.4" y="151.1">32</text>
<text x="141.4" y="153.3">33</text>
<text x="141.4" y="155.5">34</text>
<text x="132.1" y="156.6">GPIO22</text>
<text x="132.1" y="158.7">GPIO23</text>
<text x="132.1" y="160.9">GPIO24</text>
<text x="141.4" y="157.7">35</text>
<text x="141.4" y="159.8">36</text>
<text x="88.1" y="164.2">24</text>
<text x="88.1" y="166.4">25</text>
<text x="92.9" y="165.3">SWCLK</text>
<text x="92.9" y="167.4">SWD</text>
<text x="126" y="167.4">GPIO26_ADC0</text>
<text x="132.1" y="163.1">GPIO25</text>
<text x="141.4" y="162">37</text>
<text x="141.4" y="166.4">40 GPIO26</text>
<text x="126" y="169.6">GPIO27_ADC1</text>
<text x="126" y="171.8">GPIO28_ADC2</text>
<text x="126" y="174">GPIO29_ADC3</text>
<text x="141.4" y="168.5">41 GPIO27</text>
<text x="141.4" y="170.7">42 GPIO28</text>
<text x="141.4" y="172.9">43 GPIO29</text>
<text x="116.4" y="176.6" transform="rotate(-90 116.4 176.6)">GND</text>
<text x="34.5" y="184">D</text>
<text x="115.3" y="181.4" transform="rotate(-90 115.3 181.4)">61</text>
<text x="260.8" y="184">D</text>
<text x="51.8" y="206.6">1</text>
<text x="90.3" y="206.6">2</text>
<text x="128.7" y="206.6">3</text>
<text x="167.1" y="206.6">4</text>
<text x="205.6" y="206.6">5</text>
<text x="244" y="206.6">6</text>
</g>
<g font-size="1.9" fill="#000080">
<text x="126.6" y="9.9">P1</text>
<text x="218" y="14.3">U1</text>
<text x="152.8" y="18.6">L1</text>
<text x="191.7" y="20.5">C6</text>
<text x="191.7" y="22.7">2.2uF</text>
<text x="198.2" y="20.5">C1</text>
<text x="198.2" y="22.7">2.2uF</text>
<text x="204.7" y="20.5">C2</text>
<text x="204.7" y="22.7">2.2uF</text>
<text x="242.8" y="21.4">C5</text>
<text x="246.5" y="21.2">1uF</text>
<text x="72.2" y="25.1">R5</text>
<text x="78.8" y="25.1">5.1K</text>
<text x="152.8" y="28.4">WS2812B-0807</text>
<text x="218" y="25.1">RT9013-33GB</text>
<text x="239.6" y="24.9">C4</text>
<text x="239.6" y="27">100nF</text>
<text x="72.2" y="38.1">R6</text>
<text x="78.8" y="38.1">5.1K</text>
<text x="50.5" y="46.8">Type_C1</text>
<text x="222.4" y="42.5">1K</text>
<text x="224.5" y="44.7">R2</text>
<text x="230.9" y="47.5">Key1</text>
<text x="126.6" y="53.3">Header 18</text>
<text x="235.4" y="50.3">R16</text>
<text x="222.1" y="54">Key2</text>
<text x="235.4" y="54.3">1K</text>
<text x="208.2" y="69.6">U2</text>
<text x="242.8" y="69.5">C3</text>
<text x="242.8" y="71.6">1uF</text>
<text x="77.2" y="75.6">C18</text>
<text x="83.7" y="75.6">C23</text>
<text x="90.3" y="75.6">C19</text>
<text x="133.8" y="75.6">C7</text>
<text x="140.3" y="75.6">C8</text>
<text x="146.9" y="75.6">C9</text>
<text x="153.4" y="75.6">C10</text>
<text x="159.9" y="75.6">C12</text>
<text x="166.5" y="75.6">C13</text>
<text x="173" y="75.6">C14</text>
<text x="77.2" y="79.2">100nF</text>
<text x="83.7" y="79.2">4.7uF</text>
<text x="90.3" y="79.2">100nF</text>
<text x="131" y="83.8">2.2uF</text>
<text x="133.8" y="79.2">100nF</text>
<text x="140.3" y="79.2">100nF</text>
<text x="146.9" y="79.2">100nF</text>
<text x="153.4" y="79.2">100nF</text>
<text x="159.9" y="79.2">100nF</text>
<text x="166.5" y="79.2">100nF</text>
<text x="173" y="79.2">100nF</text>
<text x="208.2" y="82.7">W25Q16JVUXIQ</text>
<text x="65.7" y="89.4">R14</text>
<text x="131" y="86">C11</text>
<text x="135.1" y="89.7">R15</text>
<text x="137.5" y="88.2">1R</text>
<text x="154.7" y="89.7">R9</text>
<text x="154.9" y="88.2">200R</text>
<text x="65.7" y="93.3">33R</text>
<text x="77.2" y="92.9">C20</text>
<text x="131.4" y="92.5">U3</text>
<text x="131.4" y="94.7">RP2350A</text>
<text x="46.8" y="101.6">C21</text>
<text x="55.5" y="101.6">C22</text>
<text x="65.3" y="101.6" transform="rotate(-90 65.3 101.6)">L2</text>
<text x="77.2" y="96.6">4.7uF</text>
<text x="149.5" y="101.2">R3</text>
<text x="157.1" y="101.2">27R D_P</text>
<text x="46.8" y="105.3">4.7uF</text>
<text x="55.5" y="105.3">4.7uF</text>
<text x="157.1" y="103.4">27R D_N</text>
<text x="67.4" y="108.1" transform="rotate(-90 67.4 108.1)">3.3uH 2016</text>
<text x="201.5" y="108.8">R20</text>
<text x="201.5" y="111">NC</text>
<text x="206.7" y="108.5">R18</text>
<text x="206.7" y="110.7">5.1K</text>
<text x="190.8" y="115.3">NC/1.5K</text>
<text x="190.8" y="117.2">R10</text>
<text x="202.5" y="120.7">R11</text>
<text x="202.8" y="122.9">27R</text>
<text x="202.8" y="125.1">27R</text>
<text x="190.8" y="128.1">R13</text>
<text x="190.8" y="130.3">1.5K</text>
<text x="202.8" y="127">R12</text>
<text x="203.5" y="139">R19</text>
<text x="203.5" y="141.2">5.1K</text>
<text x="212.2" y="140.7" transform="rotate(-90 212.2 140.7)">NC</text>
<text x="213.7" y="140.3">R21</text>
<text x="237.4" y="141.4">Type_C2</text>
<text x="214.5" y="176.6">R8</text>
<text x="229.8" y="175.3">C17</text>
<text x="208.9" y="183.6">R7</text>
<text x="208.9" y="185.7">NC</text>
<text x="214.5" y="180">1K</text>
<text x="229.8" y="181.4">1X1</text>
<text x="230.4" y="183.6">12MHz</text>
<text x="230.8" y="181.4">5pF</text>
<text x="229.8" y="188.3">C16</text>
<text x="229.8" y="194.4">15pF</text>
</g>
<g font-size="1.9" fill="#800000">
<text x="113.6" y="12.1">GPIO0</text>
<text x="113.6" y="14.3">GPIO1</text>
<text x="113.6" y="16.4">GPIO2</text>
<text x="200.2" y="14.3">VSYS</text>
<text x="241.4" y="14.3">3V3</text>
<text x="74.4" y="20.8">VSYS</text>
<text x="113.6" y="18.6">GPIO3</text>
<text x="113.6" y="20.8">GPIO4</text>
<text x="113.6" y="22.9">GPIO5</text>
<text x="146.7" y="18.6">3V3</text>
<text x="170.1" y="20.8">GPIO16</text>
<text x="74.4" y="27.3">D_N</text>
<text x="74.4" y="29.5">D_P</text>
<text x="113.6" y="25.1">GPIO6</text>
<text x="113.6" y="27.3">GPIO7</text>
<text x="113.6" y="29.5">GPIO8</text>
<text x="194.1" y="29.5">GND</text>
<text x="74.4" y="31.6">D_N</text>
<text x="74.4" y="33.8">D_P</text>
<text x="113.6" y="31.6">GPIO9</text>
<text x="113.6" y="33.8">GPIO10</text>
<text x="172.4" y="30.5">GND</text>
<text x="239.8" y="33.8">GND</text>
<text x="74.4" y="40.3">VSYS</text>
<text x="113.6" y="36">GPIO26</text>
<text x="113.6" y="38.1">GPIO27</text>
<text x="113.6" y="40.3">GPIO28</text>
<text x="85.4" y="44.7">GND</text>
<text x="113.6" y="42.5">GPIO29</text>
<text x="113.6" y="44.7">3V3</text>
<text x="113.6" y="46.8">GND</text>
<text x="209.3" y="44.7">QSPI_SS</text>
<text x="67.9" y="53.3">GND</text>
<text x="113.6" y="49">VSYS</text>
<text x="209.7" y="51.2">RUN</text>
<text x="246.8" y="50.1">GND</text>
<text x="238.7" y="60.9">GND</text>
<text x="94.5" y="70.7">1V1</text>
<text x="127.1" y="70.7">3V3</text>
<text x="195.2" y="71.8">QSPI_SS</text>
<text x="232.1" y="71.8">3V3</text>
<text x="195.2" y="74">QSPI_SD1</text>
<text x="195.2" y="76.2">QSPI_SD2</text>
<text x="232.1" y="74">QSPI_SD3</text>
<text x="232.1" y="76.2">QSPI_SCLK</text>
<text x="195.2" y="78.4">GND</text>
<text x="232.1" y="78.4">QSPI_SD0</text>
<text x="44.4" y="88.2">3V3</text>
<text x="74.4" y="86">GND</text>
<text x="170.2" y="86">GND</text>
<text x="76.6" y="90.3">VREG_AVDD</text>
<text x="141.9" y="90.3">ADC_AVDD</text>
<text x="164" y="91.4">3V3</text>
<text x="211.5" y="94.7">GND</text>
<text x="48.8" y="97.9">1V1</text>
<text x="200.2" y="100.5" transform="rotate(-90 200.2 100.5)">VSYS</text>
<text x="74.4" y="103.4">GND</text>
<text x="150.6" y="107.7">GPIO0</text>
<text x="76.6" y="109.9">VREG_LX</text>
<text x="150.6" y="109.9">GPIO1</text>
<text x="150.6" y="112.1">GPIO2</text>
<text x="188.1" y="111">3V3</text>
<text x="224.5" y="113.1">VSYS</text>
<text x="44" y="118.6">GND</text>
<text x="76.6" y="118.6">QSPI_SS</text>
<text x="150.6" y="114.2">GPIO3</text>
<text x="150.6" y="116.4">GPIO4</text>
<text x="150.6" y="118.6">GPIO5</text>
<text x="215.8" y="119.7">DB_P</text>
<text x="76.6" y="125.1">QSPI_SD1</text>
<text x="76.6" y="122.9">QSPI_SD0</text>
<text x="150.6" y="120.7">GPIO6</text>
<text x="150.6" y="122.9">GPIO7</text>
<text x="150.6" y="125.1">GPIO8</text>
<text x="193" y="124">GPIO12</text>
<text x="193" y="121.8">GPIO13</text>
<text x="215.8" y="121.8">DB_N</text>
<text x="215.8" y="124">DB_P</text>
<text x="76.6" y="131.6">QSPI_SCLK 56</text>
<text x="76.6" y="127.3">QSPI_SD2</text>
<text x="76.6" y="129.4">QSPI_SD3</text>
<text x="150.6" y="127.3">GPIO9</text>
<text x="150.6" y="129.4">GPIO10</text>
<text x="150.6" y="131.6">GPIO11</text>
<text x="215.8" y="126.2">DB_N</text>
<text x="150.6" y="133.8">GPIO12</text>
<text x="150.6" y="135.9">GPIO13</text>
<text x="188.1" y="137">3V3</text>
<text x="227.8" y="132.7">VSYS A4/B9</text>
<text x="76.6" y="138.1">XIN</text>
<text x="76.6" y="142.5">XOUT</text>
<text x="150.6" y="138.1">GPIO14</text>
<text x="150.6" y="140.3">GPIO15</text>
<text x="150.6" y="142.5">GPIO16</text>
<text x="150.6" y="144.6">GPIO17</text>
<text x="150.6" y="146.8">GPIO18</text>
<text x="150.6" y="149">GPIO19</text>
<text x="211.5" y="147.9">VSYS</text>
<text x="226.8" y="146.8">GND</text>
<text x="76.6" y="153.3">RUN</text>
<text x="150.6" y="151.1">GPIO20</text>
<text x="150.6" y="153.3">GPIO21</text>
<text x="150.6" y="155.5">GPIO22</text>
<text x="200.7" y="153.3">GND</text>
<text x="150.6" y="157.7">GPIO23</text>
<text x="150.6" y="159.8">GPIO24</text>
<text x="76.6" y="164.2">SWCLK</text>
<text x="76.6" y="166.4">SWDIO</text>
<text x="150.6" y="162">GPIO25</text>
<text x="210" y="177.7" transform="rotate(-90 210 177.7)">XOUT</text>
<text x="210.1" y="184.9">GND</text>
<text x="239.2" y="184.9">GND</text>
<text x="113.6" y="188.2">GND</text>
<text x="210" y="190.7" transform="rotate(-90 210 190.7)">XIN</text>
</g>
<text font-size="1.8" fill="#000080" x="147.3" y="98">close to RP2350</text>
<text font-size="1.6" fill="#000080" x="161.4" y="40.4">aveshare</text>
</svg>
